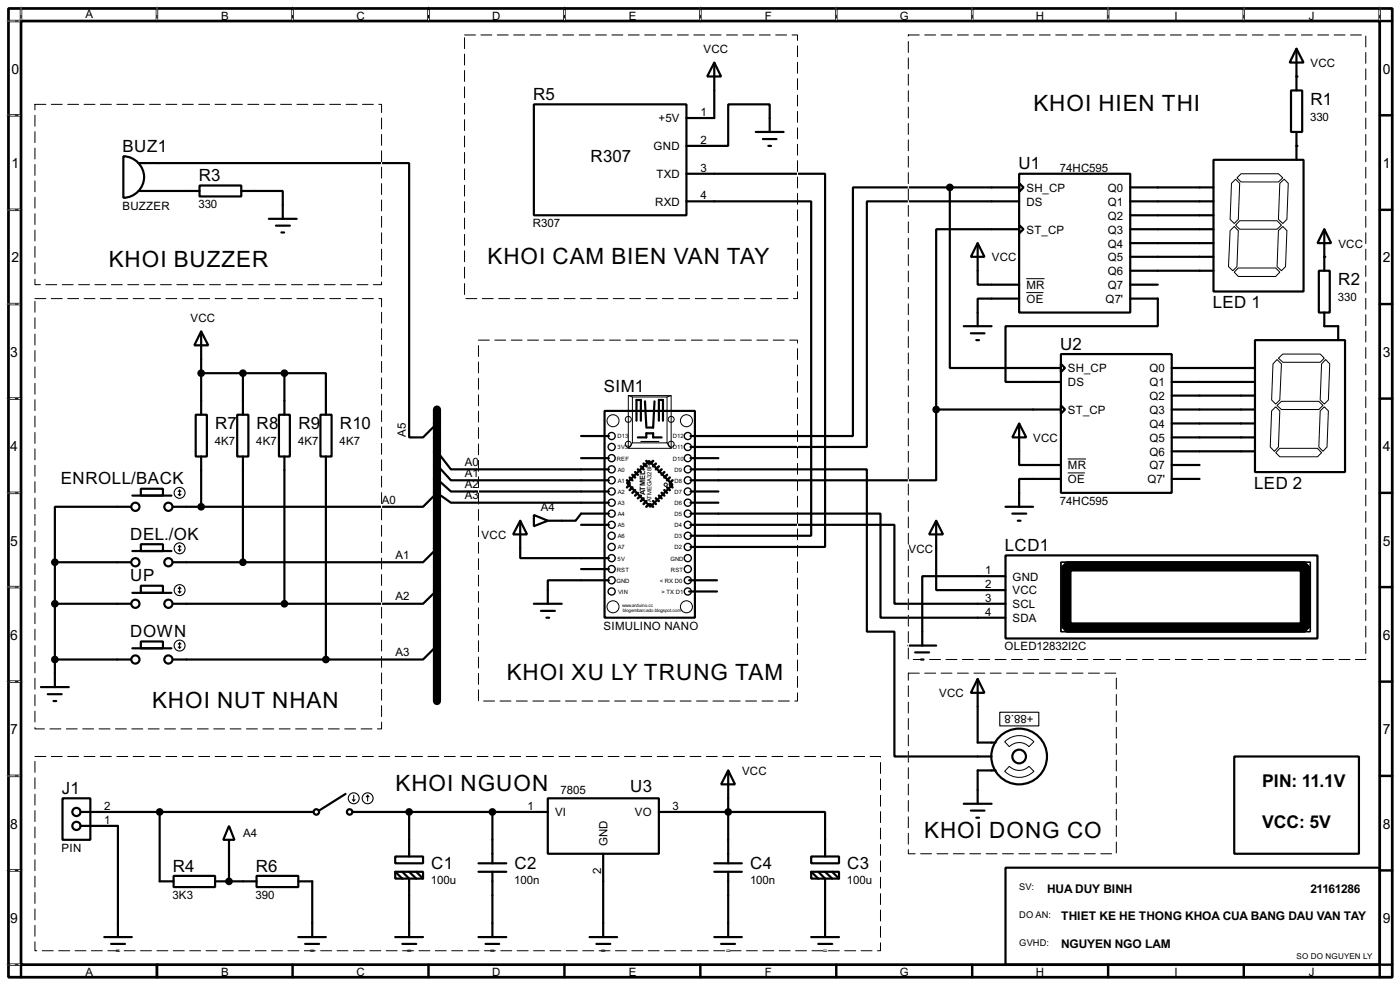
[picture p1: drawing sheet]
<svg xmlns="http://www.w3.org/2000/svg" width="256mm" height="180mm" viewBox="0 0 256 180" stroke-linecap="round" stroke-linejoin="round" font-family="sans-serif">
<path d="M1.6 1.6h253.5v177.3h-253.5zM3.9 3.9h248.9v172.7h-248.9z" fill="none" stroke="#000" stroke-width=".5"/>
<g fill="none" stroke="#000" stroke-width=".45">
<path d="M3.9 1.6v2.3h-2.3M28.8 1.6v2.3M53.6 1.6v2.3M78.5 1.6v2.3M103.4 1.6v2.3M128.3 1.6v2.3M153.2 1.6v2.3M178.1 1.6v2.3M203 1.6v2.3M227.9 1.6v2.3M252.8 1.6v2.3h2.3M1.6 21.1h2.3"/>
<path d="M1.6 38.4h2.3M252.8 21.1h2.3M252.8 38.4h2.3M1.6 55.7h2.3M252.8 55.7h2.3M1.6 73h2.3M252.8 73h2.3M1.6 90.2h2.3M114.9 87.9l.5 .5M115.4 88.7l-.5 .5M115.4 87.4l.5 .5M115.9 89.2l-.5 .5"/>
<path d="M115.9 86.9l.5 .5M116.4 89.7l-.5 .5M116.4 86.4l.5 .5M116.9 90.2l-.5 .5M116.9 85.9l.5 .5M117.4 90.7l-.5 .5M117.4 85.4l.5 .5M117.9 91.2l-.5 .5M117.9 84.9l.5 .5M118.4 91.7l-.5 .6M118.4 84.4l.5 .5M118.9 92.3l-.5 .5"/>
<path d="M119.2 92.3l.5 .5M119.7 84.4l-.5 .5M119.7 91.7l.5 .6M120.2 84.9l-.5 .5M120.2 91.2l.5 .5M120.7 85.4l-.5 .5M120.7 90.7l.5 .5M121.2 85.9l-.5 .5M121.2 90.2l.5 .5M121.7 86.4l-.5 .5M121.7 89.7l.5 .5M122.2 86.9l-.5 .5"/>
<path d="M122.2 89.2l.5 .5M122.7 87.4l-.5 .5M122.7 88.7l.5 .5M123.2 87.9l-.5 .5M252.8 90.2h2.3M1.6 107.5h2.3M252.8 107.5h2.3M1.6 124.8h2.3M252.8 124.8h2.3M1.6 142h2.3M1.6 159.3h2.3M252.8 142h2.3"/>
<path d="M252.8 159.3h2.3M1.6 176.6h2.3v2.3M28.8 176.6v2.3M53.6 176.6v2.3M78.5 176.6v2.3M103.4 176.6v2.3M128.3 176.6v2.3M153.2 176.6v2.3M178.1 176.6v2.3M203 176.6v2.3M227.9 176.6v2.3M255.1 176.6h-2.3v2.3"/>
</g>
<g fill="none" stroke="#fff" stroke-width=".18">
<path d="M1.3 3.9h2.3M3.9 1.3v2.3M6.4 19.1h63.5v33h-63.5zM28.8 1.3v2.3M53.6 1.3v2.3M78.5 1.3v2.3M85.1 6.4h61v48.3h-61zM103.4 1.3v2.3M128.3 1.3v2.3M153.2 1.3v2.3M166.4 6.4h83.8v114.3h-83.8zM178.1 1.3v2.3"/>
<path d="M203 1.3v2.3M227.9 1.3v2.3M252.8 1.3v2.3M1.3 21.1h2.3M1.3 38.4h2.3M1.3 55.7h2.3M6.4 54.7h63.5v78.7h-63.5zM1.3 73h2.3M87.7 62.3h58.4v66h-58.4zM1.3 90.2h2.3M1.3 107.5h2.3M1.3 124.8h2.3"/>
<path d="M6.4 138.5h154.9v35.5h-154.9zM166.4 123.2h38.1v33.1h-38.1zM1.3 142h2.3M1.3 159.3h2.3M1.3 176.6h2.3"/>
</g>
<g fill="none" stroke="#000" stroke-width=".18" stroke-dasharray=".5 1">
<path d="M1.3 3.9h2.3M3.9 1.3v2.3M28.8 1.3v2.3M53.6 1.3v2.3M78.5 1.3v2.3M103.4 1.3v2.3M128.3 1.3v2.3M153.2 1.3v2.3M178.1 1.3v2.3M203 1.3v2.3M227.9 1.3v2.3M252.8 1.3v2.3"/>
<path d="M1.3 21.1h2.3M1.3 38.4h2.3M1.3 55.7h2.3M1.3 73h2.3M1.3 90.2h2.3M1.3 107.5h2.3M1.3 124.8h2.3M1.3 142h2.3M1.3 159.3h2.3M1.3 176.6h2.3"/>
</g>
<g fill="none" stroke="#000" stroke-width=".4">
<path d="M97.8 19.1h28v20.3h-28zM130.9 11.5l1.2 2.5h-2.5zM130.9 11.5v10.1h-5.1M236.5 16.6h2.1v7.6h-2.1zM237.5 8.9l1.3 2.6h-2.5zM237.5 8.9v7.7M22.6 28.6a3.8 3.8 0 0 1 3.8 3.8 3.8 3.8 0 0 1-3.8 3.8zM25.4 29.9h49.6v50.2h2.5l2.6-2.6M25.4 35h11.2M36.6 34h7.6v2h-7.6zM44.2 35h7.6v5.1M125.8 31.8h25.4v68.3h-24.7"/>
<path d="M125.8 36.9h22.8v61.2h-22.1M138.5 24.2h5.1M139.8 25.5h2.5M140.8 26.7h.5M141 24.2v-5.1h-7.6v7.6h-7.6M174 34.3v33.1h20.4M174 34.3h-17.7v45.5h-29.8M174 34.3h12.7M186.7 31.8h20.4v25.4h-20.4zM186.7 33.6l.8 .7-.8 .8zM186.7 36.9h-27.9v44.9h-32.3M207.1 34.3h15.2"/>
<path d="M207.1 36.9h15.2M207.1 39.4h15.2M222.3 29.3h16.5v24.1h-16.5zM237.5 24.2v5.1M49.3 40.1h5.1M50.6 41.3h2.5M51.6 42.6h.5M176.6 59.7h5.1M179.1 44.5l1.3 2.5h-2.5zM179.1 44.5v7.6h7.6M186.7 41.2l.8 .8-.8 .7zM186.7 54.7h-7.6v5"/>
<path d="M186.7 42h-15.2v33M207.1 54.7h5v5h-27.9v10.2h10.2M207.1 42h15.2M207.1 44.5h15.2M207.1 47h15.2M207.1 49.6h15.2M207.1 52.1h5M241.6 49.6h2v7.6h-2zM242.6 42l1.3 2.5h-2.5zM242.6 57.2v2.5h2.6v2.6M242.6 42v7.6M35.9 75.9h2v7.7h-2z"/>
<path d="M36.9 60.7l1.3 2.5h-2.6zM36.9 68.3h15.2M36.9 60.7v15.2M43.5 75.9h2v7.7h-2zM44.5 68.3v7.6M51.1 75.9h2v7.7h-2zM52.1 68.3h7.6v7.6M52.1 68.3v7.6M58.7 75.9h2.1v7.7h-2.1zM106.5 79.8h5.1M110.8 75.2h16.5v37.9h-16.5zM116.6 77v-3.8h.8v3.8"/>
<path d="M118.2 73.5l.2 4.5M119.9 73.5l-.2 4.8h-1.3M120.7 77v-3.8h.8v3.8M171.5 75v12.9h-45M171.5 75h22.9M177.9 61h2.5M178.9 62.3h.5M186.7 77.5l1.3 2.6h-2.5zM186.7 77.5v7.6h7.7M194.4 64.8h20.3v25.4h-20.3zM194.4 66.6l.7 .8-.7 .7zM194.4 74.2l.7 .8-.7 .7z"/>
<path d="M214.7 67.4h15.2M214.7 69.9h15.2M214.7 72.4h15.2M214.7 75h15.2M214.7 77.5h15.2M229.9 62.3h16.5v24.1h-16.5zM24 92.8h-13.9v10.1M24.3 90.7h7.1M25.8 99.6h4.1v1.3h-4.1zM25.8 89.5h4.1v1.2h-4.1zM31.7 92.8h5.2M36.9 83.6v9.2"/>
<path d="M44.5 83.6v19.3M52.1 83.6v26.9M59.7 83.6v37.1M80.1 82.6l2.5 3.3h29M80.1 85.1l2.5 2.8h29M80.1 87.7l2.5 2.3h29M95.3 95.3l1.3 2.5h-2.6zM95.3 95.3v6.9h16.3M97.8 94.3l2.6 1-2.6 1zM106.5 96.1h5.1M106.5 83.9h5.1M111.6 92h-29l-2.5-1.8-2.6 2.6h-40.6"/>
<path d="M111.6 94h-5.1l-1 1.3h-5.1M114.9 88.4l4-4 4.3 4.3-4 4.1zM116.9 80.1h1.5v-.8h1.3v.8h1.5M126.5 96.1h37.4v14.4h20.3M126.5 94h34.8v19.1h22.9M126.5 85.9h32.3v29.7h5.1v22.9h17.8M126.5 92h5.1M126.5 83.9h5.1M126.5 90h5.1M171.5 95.3l1.3 2.5h-2.6zM171.5 95.3v12.7h12.7M184.2 92.8h5.1"/>
<path d="M185.5 94h2.5M186.5 95.3h.5M194.4 87.7h-7.7v5.1M214.7 80.1h15.2M214.7 82.6h15.2M214.7 85.1h5.1M214.7 87.7h5.1M10.1 102.9h13.9M10.1 102.9v22.9M10.1 110.5h13.9M24.3 118.7h7.1M24.3 108.5h7.1"/>
<path d="M24.3 100.9h7.1M25.8 117.4h4.1v1.3h-4.1zM25.8 107.2h4.1v1.3h-4.1zM31.7 102.9h12.8M31.7 110.5h20.4M80.1 100.4l-2.6 2.5h-33M80.1 108l-2.6 2.5h-25.4M80.1 118.2l-2.6 2.5h-17.8M97.8 110.5h5.1M99.1 111.8h2.6M100.1 113.1h.5M106.5 104.2h5.1"/>
<path d="M111.6 106.2h-11.2v4.3M126.3 106.2h5.1M126.3 108.3h5.1M166.4 118.2h5.1M167.7 119.4h2.5M184.2 101.7h57.2v15.2h-57.2zM184.2 105.5h-15.2v12.7M7.5 125.8h5.1M8.8 127.1h2.5M9.8 128.3h.5M10.1 120.7h13.9M31.7 120.7h28"/>
<path d="M168.7 120.7h.5M179.1 124.3l1.3 2.5h-2.5zM179.1 124.3v11.6h3.3M226.1 138.5h22.9v17.8h-22.9zM11.5 146.1h5.1v7.6h-5.1zM14.8 148.6h42.7M14.8 151.2h6.8v20.3M29.3 148.6v12.7h2.5M42 151.2l1 2.5h-2.1zM42 153.7v7.6M63.3 145.3l-4.8 3.1M64.6 148.6h35.8"/>
<path d="M72.4 156.8h5.1v1.2h-5.1zM72.4 159.6h5.1v1.2h-5.1zM72.4 159.6l1.3 1.2M73.7 159.6l1.3 1.2v10.7M75 148.6v8.2M75 159.6l1.3 1.2M76.3 159.6l1.2 1.2M87.7 159.6h5.1M87.7 158h5.1M90.2 148.6v9.4M90.2 159.6v11.9M100.4 146.1h20.3v10.2h-20.3z"/>
<path d="M110.5 156.3v15.2M120.7 148.6h30.5v8.2M130.9 159.6h5M130.9 158h5M133.4 141l1.3 2.6h-2.6zM133.4 141v17M133.4 159.6v11.9M148.6 156.8h5.1v1.2h-5.1zM148.6 159.6h5.1v1.2h-5.1zM148.6 159.6l1.3 1.2M149.9 159.6l1.3 1.2v10.7M151.2 159.6l1.3 1.2"/>
<path d="M152.5 159.6l1.2 1.2M176.6 147.1h5.1M177.9 148.4h2.5M178.9 149.7h.5M182.4 141h-3.3v6.1M184.2 158.8h68.6v17.8h-68.6zM19.1 171.5h5.1M20.4 172.8h2.5M21.4 174h.5M31.8 160.3h7.6v2.1h-7.6zM39.4 161.3h7.6M47 160.3h7.7v2.1h-7.7z"/>
<path d="M54.7 161.3h2.5v10.2M54.7 171.5h5M55.9 172.8h2.6M57 174h.5M72.4 171.5h5.1M73.7 172.8h2.6M74.7 174h.5M87.7 171.5h5.1M89 172.8h2.5M90 174h.5M108 171.5h5.1M109.3 172.8h2.5"/>
<path d="M110.3 174h.5M130.9 171.5h5M132.1 172.8h2.6M133.2 174h.5M148.6 171.5h5.1M149.9 172.8h2.6M150.9 174h.5"/>
<circle cx="24.8" cy="92.8" r=".75"/>
<circle cx="30.8" cy="92.8" r=".75"/>
<circle cx="24.8" cy="102.9" r=".75"/>
<circle cx="24.8" cy="110.5" r=".75"/>
<circle cx="30.8" cy="102.9" r=".75"/>
<circle cx="30.8" cy="110.5" r=".75"/>
<circle cx="24.8" cy="120.7" r=".75"/>
<circle cx="30.8" cy="120.7" r=".75"/>
<circle cx="186.7" cy="138.5" r="5.1"/>
<circle cx="186.7" cy="138.5" r="1.25"/>
<circle cx="14" cy="151.2" r=".75"/>
<circle cx="14" cy="148.6" r=".75"/>
<circle cx="57.9" cy="148.6" r=".5"/>
<circle cx="64" cy="148.6" r=".5"/>
</g>
<path d="M80.1 75v53.3" fill="none" stroke="#000" stroke-width="1.5"/>
<g fill="#000">
<circle cx="237.5" cy="14" r=".2"/>
<circle cx="237.5" cy="26.7" r=".2"/>
<circle cx="242.6" cy="47" r=".2"/>
<circle cx="42" cy="161.3" r=".2"/>
</g>
<g fill="none" stroke="#000" stroke-width=".2">
<path d="M32.7 90.5l.2 .2M32.9 89.7v1M32.9 99.9v1M32.9 99.9l-.2 .2M32.9 99.9l.3 .2M32.9 89.7l-.2 .3M32.9 89.7l.3 .3M33.2 90.5l-.3 .2M117.4 80.8h3.3M32.7 118.4l.2 .3M32.7 108.3l.2 .2M32.7 100.6l.2 .3"/>
<path d="M32.9 107.5v1M32.9 117.7v1M32.9 117.7l-.2 .2M32.9 117.7l.3 .2M32.9 107.5l-.2 .3M32.9 107.5l.3 .3M33.2 118.4l-.3 .3M33.2 108.3l-.3 .2M33.2 100.6l-.3 .3M183.2 130.4h7.1v2.5h-7.1zM64.6 146.4l.2 .2M64.8 145.6v1"/>
<path d="M65.1 146.4l-.3 .2M67.4 145.6l-.3 .3M67.4 145.6l.2 .3M67.4 145.6v1"/>
<circle cx="32.9" cy="90.2" r="1"/>
<circle cx="32.9" cy="118.2" r="1"/>
<circle cx="32.9" cy="108" r="1"/>
<circle cx="32.9" cy="100.4" r="1"/>
<circle cx="64.8" cy="146.1" r="1"/>
<circle cx="67.3" cy="146.1" r="1"/>
</g>
<g fill="none" stroke="#000" stroke-width=".18">
<path d="M225.6 33.6l.8-.8 .7 .8-.2 6.6-.8 .7-.7-.7zM226.6 32.6l.8-.8h6.8l.8 .8-.8 .7h-6.8zM234.5 33.6l.8-.8 .7 .8-.2 6.6-.8 .7-.8-.7zM188 51h3.4M188 53.6h3.2M225.4 42.2l.7-.7 .8 .7-.3 6.6-.7 .8-.8-.8zM226.1 49.8l.8-.7h6.8l.8 .7-.8 .8h-6.8zM227.1 40.4h6.9l.8 .8-.8 .8h-6.9l-.7-.8zM234.2 42.2l.8-.7 .8 .7-.3 6.6-.7 .8-.8-.8zM115.1 72.4h7.9v9.7h-7.9zM115.1 72.4l.8 .3M115.9 72.7h6.3v8.4h-6.3z"/>
<path d="M123 72.4l-.8 .3M233 75.2l.7-.7 .8 .7-.3 6.6-.7 .8-.8-.8zM234 74.2l.8-.7h6.8l.8 .7-.8 .8h-6.8zM234 65.8l.8 .8-.3 6.6-.8 .8-.7-.8 .2-6.6zM234.2 65.6l.8-.8h6.9l.7 .8-.7 .7h-6.9zM241.9 75.2l.7-.7 .8 .7-.3 6.6-.7 .8-.8-.8zM242.9 65.8l.7 .8-.2 6.6-.8 .8-.7-.8 .2-6.6zM115.9 81.1l-.8 1M122.2 81.1l.8 1M195.6 84h3.4M195.6 86.6h3.2M234.5 82.1h6.9l.7 .8-.7 .7h-6.9l-.8-.7z"/>
<path d="M184.1 135.8a3.7 3.7 0 0 1 5.3 0l-.9 .9a2.53 2.53 0 0 0-3.6 0zM184.9 140.3a2.54 2.54 0 0 0 3.6 0l.9 .9a3.7 3.7 0 0 1-5.3 0z"/>
<circle cx="112.3" cy="77" r="1.1"/>
<circle cx="115.1" cy="76.8" r=".55"/>
<circle cx="122.9" cy="76.8" r=".55"/>
<circle cx="125.7" cy="77" r="1.1"/>
<circle cx="115.1" cy="81.3" r=".55"/>
<circle cx="121.9" cy="88.7" r=".3"/>
<circle cx="122.9" cy="81.3" r=".55"/>
<circle cx="112.3" cy="111.1" r="1.1"/>
<circle cx="125.7" cy="111.1" r="1.1"/>
</g>
<g fill="#000" stroke="#000" stroke-width=".4">
<circle cx="174" cy="34.3" r=".5"/>
<circle cx="36.8" cy="68.3" r=".5"/>
<circle cx="44.5" cy="68.3" r=".5"/>
<circle cx="52.1" cy="68.3" r=".5"/>
<circle cx="171.5" cy="75" r=".5"/>
<circle cx="36.8" cy="92.8" r=".5"/>
<circle cx="10" cy="102.9" r=".5"/>
<circle cx="10" cy="110.5" r=".5"/>
<circle cx="44.5" cy="102.9" r=".5"/>
<circle cx="52.1" cy="110.5" r=".5"/>
<circle cx="10" cy="120.7" r=".5"/>
<circle cx="59.7" cy="120.7" r=".5"/>
<circle cx="29.2" cy="148.6" r=".5"/>
<circle cx="74.9" cy="148.6" r=".5"/>
<circle cx="90.2" cy="148.6" r=".5"/>
<circle cx="133.4" cy="148.6" r=".5"/>
<circle cx="41.9" cy="161.3" r=".5"/>
</g>
<g fill="none" stroke="#000" stroke-width=".25">
<path d="M194.4 102.9h45.7v12.7h-45.7z"/>
<circle cx="112" cy="79.8" r=".65"/>
<circle cx="126" cy="79.8" r=".65"/>
<circle cx="112" cy="92" r=".65"/>
<circle cx="112" cy="83.9" r=".65"/>
<circle cx="112" cy="94" r=".65"/>
<circle cx="112" cy="81.8" r=".65"/>
<circle cx="112" cy="90" r=".65"/>
<circle cx="112" cy="85.9" r=".65"/>
<circle cx="112" cy="87.9" r=".65"/>
<circle cx="112" cy="96.1" r=".65"/>
<circle cx="112" cy="98.1" r=".65"/>
<circle cx="126" cy="92" r=".65"/>
<circle cx="126" cy="83.9" r=".65"/>
<circle cx="126" cy="90" r=".65"/>
<circle cx="126" cy="87.9" r=".65"/>
<circle cx="126" cy="96.1" r=".65"/>
<circle cx="126" cy="81.8" r=".65"/>
<circle cx="126" cy="85.9" r=".65"/>
<circle cx="126" cy="94" r=".65"/>
<circle cx="126" cy="98.1" r=".65"/>
<circle cx="112" cy="104.2" r=".65"/>
<circle cx="112" cy="106.2" r=".65"/>
<circle cx="112" cy="102.2" r=".65"/>
<circle cx="112" cy="108.3" r=".65"/>
<circle cx="112" cy="100.1" r=".65"/>
<circle cx="126" cy="106.2" r=".65"/>
<circle cx="126" cy="104.2" r=".65"/>
<circle cx="126" cy="108.3" r=".65"/>
<circle cx="126" cy="102.2" r=".65"/>
<circle cx="126" cy="100.1" r=".65"/>
</g>
<path d="M195.4 103.7h43.7v11.2h-43.7z" fill="none" stroke="#000" stroke-width="1.9"/>
<path d="M6.4 19.1h63.5v33h-63.5zM85.1 6.4h61v48.3h-61zM166.4 6.4h83.8v114.3h-83.8zM6.4 54.7h63.5v78.7h-63.5zM87.7 62.3h58.4v66h-58.4zM6.4 138.5h154.9v35.5h-154.9zM166.4 123.2h38.1v33.1h-38.1z" fill="none" stroke="#000" stroke-width=".18" stroke-dasharray="2 1"/>
<g font-size="4.6">
<text x="189.3" y="20.4">KHOI HIEN THI</text>
<text x="19.9" y="48.9">KHOI BUZZER</text>
<text x="89.3" y="48.3">KHOI CAM BIEN VAN TAY</text>
<text x="92.8" y="124.5">KHOI XU LY TRUNG TAM</text>
<text x="27.9" y="129.6">KHOI NUT NHAN</text>
<text x="72.5" y="144.8">KHOI NGUON</text>
<text x="169.3" y="153.5">KHOI DONG CO</text>
</g>
<g font-size="3.6">
<text x="231.2" y="144">PIN: 11.1V</text>
<text x="231.2" y="151.6">VCC: 5V</text>
</g>
<g font-size="3.5">
<text x="97.7" y="18.3">R5</text>
<text x="240.1" y="19.2">R1</text>
<text x="22.5" y="27.8">BUZ1</text>
<text x="108.2" y="29.6">R307</text>
<text x="36.4" y="33.2">R3</text>
<text x="186.6" y="31">U1</text>
<text x="245.2" y="52.2">R2</text>
<text x="222.2" y="56.4">LED 1</text>
<text x="194.2" y="64">U2</text>
<text x="110.6" y="71.8">SIM1</text>
<text x="39.4" y="78.6">R7</text>
<text x="47" y="78.6">R8</text>
<text x="54.7" y="78.6">R9</text>
<text x="62.3" y="78.6">R10</text>
<text x="11.2" y="88.7">ENROLL/BACK</text>
<text x="229.8" y="89.5">LED 2</text>
<text x="23.9" y="98.8">DEL./OK</text>
<text x="184.1" y="100.9">LCD1</text>
<text x="23.9" y="106.4">UP</text>
<text x="23.9" y="116.6">DOWN</text>
<text x="11.3" y="145.3">J1</text>
<text x="115.5" y="145">U3</text>
<text x="31.7" y="159.5">R4</text>
<text x="46.9" y="159.5">R6</text>
<text x="79" y="159">C1</text>
<text x="94.3" y="159">C2</text>
<text x="137.5" y="159">C4</text>
<text x="155.2" y="159">C3</text>
</g>
<g font-size="2.9">
<text x="2.1" y="13.5">0</text>
<text x="253.4" y="13.5">0</text>
<text x="2.1" y="30.7">1</text>
<text x="253.4" y="30.7">1</text>
<text x="2.1" y="48">2</text>
<text x="253.4" y="48">2</text>
<text x="1.9" y="65.3">3</text>
<text x="253.4" y="65.3">3</text>
<text x="1.9" y="82.5">4</text>
<text x="253.4" y="82.5">4</text>
<text x="1.9" y="99.9">5</text>
<text x="253.4" y="99.9">5</text>
<text x="1.9" y="117.1">6</text>
<text x="253.4" y="117.1">6</text>
<text x="1.9" y="134.4">7</text>
<text x="253.4" y="134.4">7</text>
<text x="1.9" y="151.7">8</text>
<text x="253.4" y="151.7">8</text>
<text x="1.9" y="168.9">9</text>
<text x="253.4" y="168.9">9</text>
</g>
<g font-size="2.5">
<text x="191.8" y="163.4">HUA DUY BINH</text>
<text x="240.1" y="163.4">21161286</text>
<text x="194.4" y="168.5">THIET KE HE THONG KHOA CUA BANG DAU VAN TAY</text>
<text x="194.4" y="173.6">NGUYEN NGO LAM</text>
</g>
<g font-size="2.4">
<text x="15.6" y="3.4">A</text>
<text x="40.5" y="3.6">B</text>
<text x="65.3" y="3.6">C</text>
<text x="90.2" y="3.6">D</text>
<text x="115.2" y="3.6">E</text>
<text x="140.1" y="3.6">F</text>
<text x="164.8" y="3.6">G</text>
<text x="189.8" y="3.6">H</text>
<text x="215.1" y="3.6">I</text>
<text x="239.8" y="3.6">J</text>
<text x="128.9" y="9.7">VCC</text>
<text x="240.1" y="12.3">VCC</text>
<text x="120.7" y="22.4">+5V</text>
<text x="128.3" y="21.2">1</text>
<text x="240" y="22.2">330</text>
<text x="119.7" y="27.5">GND</text>
<text x="128.3" y="26.3">2</text>
<text x="120.2" y="32.6">TXD</text>
<text x="128.3" y="31.4">3</text>
<text x="188" y="35.1">SH_CP</text>
<text x="194.2" y="31.4">74HC595</text>
<text x="202.9" y="35.1">Q0</text>
<text x="22.4" y="38.4">BUZZER</text>
<text x="36.4" y="38.1">330</text>
<text x="97.6" y="41.6">R307</text>
<text x="120" y="37.7">RXD</text>
<text x="128.3" y="36.5">4</text>
<text x="188" y="37.7">DS</text>
<text x="202.9" y="37.7">Q1</text>
<text x="202.9" y="40.2">Q2</text>
<text x="181.7" y="47.8">VCC</text>
<text x="188" y="42.7">ST_CP</text>
<text x="202.9" y="42.7">Q3</text>
<text x="202.9" y="45.3">Q4</text>
<text x="202.9" y="47.8">Q5</text>
<text x="245.2" y="45.3">VCC</text>
<text x="188" y="52.9">MR</text>
<text x="202.9" y="50.4">Q6</text>
<text x="202.9" y="52.9">Q7</text>
<text x="34.9" y="58.9">VCC</text>
<text x="188" y="55.4">OE</text>
<text x="202.5" y="55.4">Q7'</text>
<text x="245.1" y="55.2">330</text>
<text x="195.6" y="68.1">SH_CP</text>
<text x="195.6" y="70.7">DS</text>
<text x="210.6" y="68.1">Q0</text>
<text x="210.6" y="70.7">Q1</text>
<text x="195.6" y="75.8">ST_CP</text>
<text x="210.6" y="73.2">Q2</text>
<text x="210.6" y="75.8">Q3</text>
<text x="39.4" y="81.5">4K7</text>
<text x="47" y="81.5">4K7</text>
<text x="54.6" y="81.5">4K7</text>
<text x="62.2" y="81.5">4K7</text>
<text x="74.3" y="80" transform="rotate(-90 74.3 80)">A5</text>
<text x="189.3" y="80.8">VCC</text>
<text x="210.6" y="78.3">Q4</text>
<text x="210.6" y="80.8">Q5</text>
<text x="210.6" y="83.4">Q6</text>
<text x="85.1" y="85.3">A0</text>
<text x="85.1" y="87.3">A1</text>
<text x="85.1" y="89.4">A2</text>
<text x="195.6" y="85.9">MR</text>
<text x="195.6" y="88.5">OE</text>
<text x="210.2" y="88.5">Q7'</text>
<text x="210.6" y="85.9">Q7</text>
<text x="69.9" y="92.2">A0</text>
<text x="85.1" y="91.4">A3</text>
<text x="99.1" y="93.6">A4</text>
<text x="194.2" y="92.4">74HC595</text>
<text x="88.2" y="98.6">VCC</text>
<text x="166.4" y="101.2">VCC</text>
<text x="72.4" y="102.3">A1</text>
<text x="180.5" y="105.1">1</text>
<text x="180.5" y="107.6">2</text>
<text x="185.5" y="106.3">GND</text>
<text x="72.4" y="109.9">A2</text>
<text x="180.5" y="110.1">3</text>
<text x="180.5" y="112.7">4</text>
<text x="185.5" y="108.8">VCC</text>
<text x="185.5" y="111.3">SCL</text>
<text x="185.5" y="113.9">SDA</text>
<text x="110.6" y="115.3">SIMULINO NANO</text>
<text x="184" y="119.1">OLED12832I2C</text>
<text x="72.4" y="120.1">A3</text>
<text x="172" y="127.6">VCC</text>
<text x="189.4" y="130.8" transform="rotate(-180 189.4 130.8)">+88.8</text>
<text x="135.9" y="141.8">VCC</text>
<text x="19.1" y="148.2">2</text>
<text x="96.7" y="148.2">1</text>
<text x="101.7" y="149.4">VI</text>
<text x="102.7" y="145.4">7805</text>
<text x="116.3" y="149.4">VO</text>
<text x="123.2" y="148.2">3</text>
<text x="11.3" y="155.9">PIN</text>
<text x="19.1" y="150.8">1</text>
<text x="44.5" y="153.3">A4</text>
<text x="111.3" y="154.9" transform="rotate(-90 111.3 154.9)">GND</text>
<text x="79" y="161.9">100u</text>
<text x="94.2" y="161.9">100n</text>
<text x="110.1" y="160" transform="rotate(-90 110.1 160)">2</text>
<text x="137.4" y="161.9">100n</text>
<text x="155.2" y="161.9">100u</text>
<text x="31.6" y="164.6">3K3</text>
<text x="46.8" y="164.6">390</text>
<text x="15.6" y="178.7">A</text>
<text x="40.5" y="178.7">B</text>
<text x="65.3" y="178.7">C</text>
<text x="90.2" y="178.7">D</text>
<text x="115.2" y="178.7">E</text>
<text x="140.1" y="178.7">F</text>
<text x="164.8" y="178.7">G</text>
<text x="189.8" y="178.7">H</text>
<text x="215.1" y="178.7">I</text>
<text x="239.8" y="178.7">J</text>
</g>
<g font-size="1.9">
<text x="186.7" y="163">SV:</text>
<text x="186.7" y="168.1">DO AN:</text>
<text x="186.7" y="173.2">GVHD:</text>
</g>
<text font-size="1.7" x="237.5" y="175.5">SO DO NGUYEN LY</text>
<text font-size="1.5" x="118.2" y="90.6" transform="rotate(-90 118.2 90.6)">ATMEL</text>
<g font-size="1.2">
<text x="113.1" y="80.3">D13</text>
<text x="113.2" y="82.2">3V3</text>
<text x="123.3" y="80.3">D12</text>
<text x="123.3" y="82.2">D11</text>
<text x="113" y="84.3">REF</text>
<text x="113.2" y="88.4">A1</text>
<text x="113.2" y="86.4">A0</text>
<text x="123.3" y="84.3">D10</text>
<text x="123.6" y="86.4">D9</text>
<text x="123.6" y="88.4">D8</text>
<text x="113.2" y="94.5">A4</text>
<text x="113.2" y="92.5">A3</text>
<text x="113.2" y="90.4">A2</text>
<text x="119.4" y="91.9" transform="rotate(-90 119.4 91.9)">ATMEGA328P</text>
<text x="123.6" y="90.4">D7</text>
<text x="123.6" y="92.5">D6</text>
<text x="123.6" y="94.5">D5</text>
<text x="113.2" y="100.6">A7</text>
<text x="113.2" y="98.5">A6</text>
<text x="113.2" y="96.5">A5</text>
<text x="123.6" y="96.5">D4</text>
<text x="123.6" y="98.5">D3</text>
<text x="123.6" y="100.6">D2</text>
<text x="112.9" y="106.7">GND</text>
<text x="113" y="104.6">RST</text>
<text x="113.2" y="102.6">5V</text>
<text x="120.9" y="106.7">&lt; RX D0</text>
<text x="122.8" y="102.6">GND</text>
<text x="122.9" y="104.6">RST</text>
<text x="113.2" y="108.7">VIN</text>
<text x="121.2" y="108.7">&gt; TX D1</text>
</g>
<g font-size="1">
<text x="114" y="111.2">www.arduino.cc</text>
<text x="114.1" y="112">blogembarcado.blogspot.com</text>
</g>
</svg>
